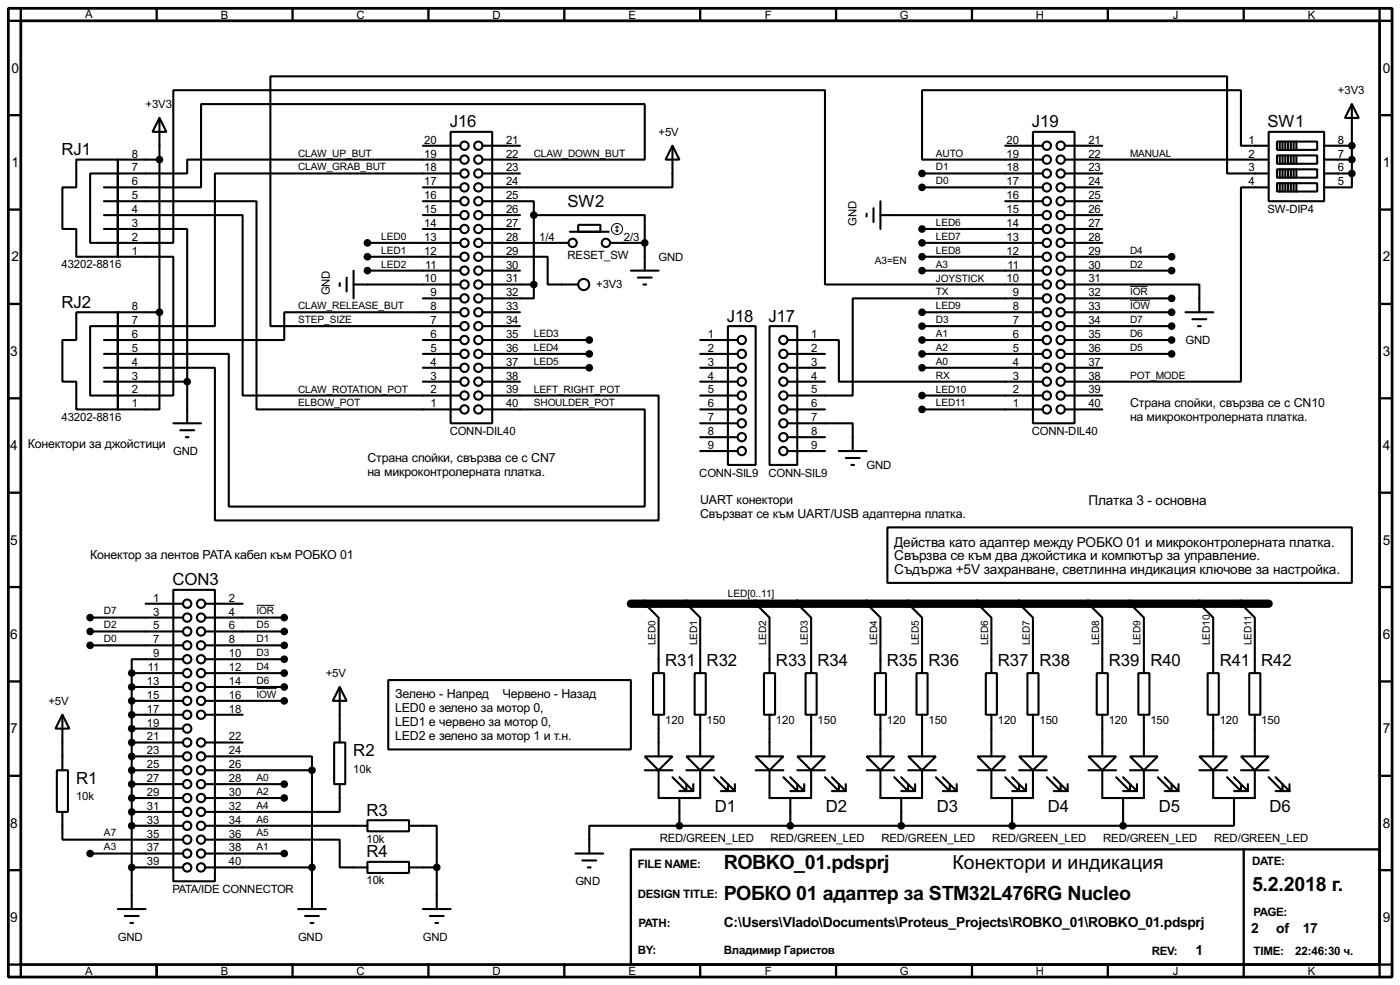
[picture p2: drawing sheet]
<svg xmlns="http://www.w3.org/2000/svg" width="256mm" height="180mm" viewBox="0 0 256 180" stroke-linecap="round" stroke-linejoin="round" font-family="sans-serif">
<path d="M1.5 1.5h253.5v177.3h-253.5zM3.8 3.8h248.9v172.7h-248.9z" fill="none" stroke="#000" stroke-width=".51"/>
<g fill="none" stroke="#000" stroke-width=".42">
<path d="M3.8 1.5v2.3h-2.3M28.7 1.5v2.3M53.6 1.5v2.3M78.5 1.5v2.3M103.4 1.5v2.3M128.3 1.5v2.3M153.2 1.5v2.3M178.1 1.5v2.3M202.9 1.5v2.3M227.8 1.5v2.3M252.7 1.5v2.3h2.3M1.5 21.1h2.3"/>
<path d="M1.5 38.4h2.3M252.7 21.1h2.3M252.7 38.4h2.3M1.5 55.6h2.3M252.7 55.6h2.3M1.5 72.9h2.3M252.7 72.9h2.3M1.5 90.2h2.3M252.7 90.2h2.3M1.5 107.4h2.3M252.7 107.4h2.3M1.5 124.7h2.3"/>
<path d="M252.7 124.7h2.3M1.5 142h2.3M1.5 159.3h2.3M115.6 155.4h137.1v21.1h-137.1zM227.8 155.4v23.4M252.7 142h2.3M252.7 159.3h2.3M1.5 176.5h2.3v2.3M28.7 176.5v2.3M53.6 176.5v2.3M78.5 176.5v2.3M103.4 176.5v2.3"/>
<path d="M128.3 176.5v2.3M153.2 176.5v2.3M178.1 176.5v2.3M202.9 176.5v2.3M255 176.5h-2.3v2.3"/>
</g>
<path d="M115.6 110.5h116.8" fill="none" stroke="#000" stroke-width="1.5"/>
<g fill="none" stroke="#000" stroke-width=".38">
<path d="M247.6 19l1.3 2.6h-2.5zM247.6 19v12.7M14 29.2h7.6v17.8h-7.6v-5.1h-2.6v-7.6h2.6zM16.5 31.7h5.1v12.7h-5.1zM19 36.8h28v38.1h37.3M19 39.4h25.4v33h39.9M29.2 21.6l1.3 2.5h-2.6zM29.2 29.2h-7.6v17.8h10.1v25.4h-10.1M29.2 21.6v35.5M77.5 34.3h6.8M77.5 39.4h6.8M77.5 26.7h6.8"/>
<path d="M77.5 36.8h6.8M82.5 24.1h7.7v53.4h-7.7zM84.3 31.7h-44.9v28h-17.8M84.3 29.2h-50v2.5h-12.7M88.4 36.8h9.4v2.6M88.4 29.2h29.7v-10.2h-81.3v15.3h-17.8M88.4 31.7h6.8M88.4 39.4h6.8M88.4 26.7h6.8M97.8 39.4h20.3v5M97.8 39.4v12.7M123.2 26.7l1.3 2.5h-2.6z"/>
<path d="M123.2 26.7v7.6h-34.8M158.7 39.1v.5M160 38.1v2.5M161.3 39.4h29.7M161.3 36.8v5.1M168.9 31.7h22.1M168.9 34.3h22.1M184.1 26.7h6.9M184.1 36.8h6.9M189.2 24.1h7.6v53.4h-7.6zM195.1 31.7h6.8M195.1 34.3h6.8"/>
<path d="M195.1 29.2h37.3M195.1 39.4h6.8M195.1 26.7h6.8M195.1 36.8h6.8M232.4 24.1h10.2v12.7h-10.2zM232.4 26.7h-5.1v-10.2h-58.4v12.7h22.1M232.4 31.7h-7.6v-17.7h-175.3v45.7h34.8M232.4 34.3h-5.1v35.5h-32.2M233.9 25.9h7.4v1.5h-7.4zM233.9 28.4h7.4v1.6h-7.4zM233.9 31h7.4v1.5h-7.4zM233.9 33.5h7.4v1.6h-7.4z"/>
<path d="M234.4 25.9v1.5M234.4 28.4v1.6M234.4 31v1.5M234.4 33.5v1.6M234.9 25.9v1.5M234.9 28.4v1.6M234.9 31v1.5M234.9 33.5v1.6M235.5 25.9v1.5M235.5 28.4v1.6M235.5 31v1.5M235.5 33.5v1.6"/>
<path d="M236 25.9v1.5M236 28.4v1.6M236 31v1.5M236 33.5v1.6M236.5 25.9v1.5M236.5 28.4v1.6M236.5 31v1.5M236.5 33.5v1.6M237 25.9v1.5M237 28.4v1.6M237 31v1.5M237 33.5v1.6"/>
<path d="M237.5 25.9v1.5M237.5 28.4v1.6M237.5 31v1.5M237.5 33.5v1.6M242.6 31.7h5M242.6 29.2h5M242.6 26.7h5M247.6 31.7v2.6h-5M14 57.1h7.6v17.8h-7.6v-5.1h-2.6v-7.6h2.6zM16.5 59.7h5.1v12.7h-5.1zM19 41.9h15.3v27.9M21.6 44.4h10.1v-27.9h119.4v35.6h39.9"/>
<path d="M21.6 57.1h7.6v17.8h-7.6zM62.2 51.8v.5M63.5 50.8v2.5M64.8 52.1h19.5M64.8 49.5v5.1M67.3 47h17M67.3 49.5h17M67.3 44.4h17M77.5 54.6h6.8M77.5 41.9h6.8M84.3 57.1h-32.2v5.1h-33.1M88.4 47h11.9v5.1h5.6"/>
<path d="M88.4 59.7h6.8M88.4 49.5h6.8M88.4 57.1h6.8M88.4 52.1h9.4M88.4 44.4h15.7M88.4 41.9h6.8M97.8 52.1v2.5h-9.4M104.4 42.4h7.1M105.9 41.1h4.1v1.3h-4.1zM111.8 44.4h6.3M115.6 49.5h5M116.8 50.8h2.6"/>
<path d="M117.9 52.1h.5M118.1 44.4v5.1M133.3 59.7h5.1v25.4h-5.1zM141 59.7h5v25.4h-5zM168.9 59.7h22.1M168.9 47h22.1M168.9 49.5h22.1M168.9 57.1h22.1M168.9 44.4h22.1M168.9 41.9h22.1M191 54.6h-34.8v17.8h-11.9M195.1 52.1h24.6v5"/>
<path d="M195.1 59.7h19.5M195.1 47h19.5M195.1 49.5h19.5M195.1 54.6h19.5M195.1 57.1h19.5M195.1 44.4h6.8M195.1 41.9h6.8M217.2 57.1h5M218.4 58.4h2.6M219.5 59.7h.5M19 64.8h22.9v27.9h76.2v-17.8h-29.7M19 67.3h20.4v27.9h81.2v-22.8h-32.2"/>
<path d="M19 69.8h15.3M31.7 77.5h5.1M33 78.7h2.6M34.3 69.8v7.7M77.5 62.2h6.8M77.5 64.8h6.8M77.5 67.3h6.8M77.5 69.8h6.8M88.4 62.2h19.5M88.4 64.8h19.5M88.4 67.3h19.5M88.4 69.8h6.8"/>
<path d="M128.3 62.2h6.8M128.3 64.8h6.8M128.3 67.3h6.8M128.3 69.8h6.8M128.3 72.4h6.8M128.3 74.9h6.8M128.3 77.5h6.8M144.3 62.2h9.4v7.6h37.3M144.3 77.5h11.9v5M144.3 64.8h6.8M144.3 67.3h6.8M144.3 69.8h6.8"/>
<path d="M144.3 74.9h6.8M168.9 62.2h22.1M168.9 64.8h22.1M168.9 67.3h22.1M168.9 72.4h22.1M168.9 74.9h22.1M195.1 62.2h19.5M195.1 64.8h19.5M195.1 67.3h6.8M195.1 72.4h6.8M195.1 74.9h6.8M34 80h.5"/>
<path d="M128.3 80h6.8M128.3 82.5h6.8M144.3 80h6.8M144.3 82.5h6.8M153.7 82.5h5M154.9 83.8h2.6M156 85.1h.5M162.6 96.5h85v10.2h-85zM16.5 118.1h17M16.5 115.6h17M16.5 113h17M26.7 110.5h6.8"/>
<path d="M31.7 107.9h7.7v53.4h-7.7zM37.6 118.1h14.5M37.6 115.6h14.5M37.6 113h14.5M37.6 110.5h6.8M118.1 110.5l2.5 2.5v10.2M125.7 110.5l2.6 2.5v10.2M138.4 110.5l2.6 2.5v10.2M146 110.5l2.6 2.5v10.2M158.7 110.5l2.6 2.5v10.2M166.4 110.5l2.5 2.5v10.2M179.1 110.5l2.5 2.5v10.2"/>
<path d="M186.7 110.5l2.5 2.5v10.2M199.4 110.5l2.5 2.5v10.2M207 110.5l2.5 2.5v10.2M219.7 110.5l2.5 2.5v10.2M227.3 110.5l2.6 2.5v10.2M11.4 130.8l1.3 2.5h-2.5zM11.4 130.8v10.2M24.1 123.2v43.2M24.1 138.4h9.4M24.1 135.9h9.4M24.1 133.3h9.4M24.1 130.8h9.4"/>
<path d="M24.1 128.3h9.4M24.1 125.7h9.4M24.1 123.2h9.4M33.5 120.6h-9.4v2.6M37.6 138.4h19.5v2.6M37.6 135.9h6.8M37.6 130.8h6.8M37.6 128.3h14.5M37.6 125.7h14.5M37.6 123.2h14.5M37.6 120.6h14.5M61.2 135.9h2v7.6h-2z"/>
<path d="M62.2 125.7l1.3 2.6h-2.5zM62.2 125.7v10.2M71.1 124.5h44.5v12.7h-44.5zM118.1 138.4h5.1l-2.6 2.6zM119.6 123.2h2.1v7.6h-2.1zM120.6 130.8v7.6M125.7 138.4h5.1l-2.5 2.6zM127.3 123.2h2v7.6h-2zM128.3 130.8v7.6M138.4 138.4h5.1l-2.5 2.6zM140 123.2h2v7.6h-2zM141 130.8v7.6"/>
<path d="M146 138.4h5.1l-2.5 2.6zM147.6 123.2h2v7.6h-2zM148.6 130.8v7.6M158.7 138.4h5.1l-2.5 2.6zM160.3 123.2h2v7.6h-2zM161.3 130.8v7.6M166.4 138.4h5l-2.5 2.6zM167.9 123.2h2v7.6h-2zM168.9 130.8v7.6M179.1 138.4h5l-2.5 2.6zM180.6 123.2h2v7.6h-2zM181.6 130.8v7.6"/>
<path d="M186.7 138.4h5.1l-2.6 2.6zM188.2 123.2h2v7.6h-2zM189.2 130.8v7.6M199.4 138.4h5.1l-2.6 2.6zM200.9 123.2h2v7.6h-2zM201.9 130.8v7.6M207 138.4h5.1l-2.6 2.6zM208.5 123.2h2.1v7.6h-2.1zM209.5 130.8v7.6M219.7 138.4h5.1l-2.6 2.6zM221.2 123.2h2.1v7.6h-2.1zM222.2 130.8v7.6"/>
<path d="M227.3 138.4h5.1l-2.5 2.6zM228.9 123.2h2v7.6h-2zM229.9 130.8v7.6M10.4 141h2v7.6h-2zM11.4 148.6v5.1h22.1M16.5 156.2h17M24.1 148.6h9.4M24.1 146h9.4M24.1 143.5h9.4M24.1 141h9.4M24.1 151.1h9.4M24.1 158.7h9.4"/>
<path d="M37.6 153.7h24.6v5h5.1M37.6 146h14.5M37.6 143.5h14.5M37.6 141h19.5M37.6 151.1h29.7M37.6 156.2h14.5M37.6 158.7h19.5M57.1 141v25.4M62.2 143.5v5.1h-24.6M67.3 150.1h7.6v2h-7.6zM67.3 157.7h7.6v2.1h-7.6zM74.9 151.1h5.1v7.6"/>
<path d="M74.9 158.7h5.1M80 158.7v7.7M105.4 156.2h5.1M106.7 157.5h2.5M107.7 158.7h.5M118.1 141h5.1M120.6 141v5h7.7v-5M123.2 142.2l2.5 2.6v-1.3M124.5 151.1h-16.6v5.1M124.5 151.1h81.2M124.5 146v5.1M124.5 144.8h2.5"/>
<path d="M124.5 142.2l2.5 2.6M125.7 141h5.1M127 143.5v1.3M130.8 142.2l2.5 2.6v-1.3M132.1 142.2l2.5 2.6M132.1 144.8h2.5M134.6 143.5v1.3M138.4 141h5.1M141 141v5h7.6v-5M143.5 142.2l2.5 2.6v-1.3M144.8 146v5.1M144.8 144.8h2.5"/>
<path d="M144.8 142.2l2.5 2.6M146 141h5.1M147.3 143.5v1.3M151.1 142.2l2.6 2.6v-1.3M152.4 144.8h2.5M152.4 142.2l2.5 2.6M154.9 143.5v1.3M158.7 141h5.1M161.3 141v5h7.6v-5M163.8 142.2l2.6 2.6v-1.3M165.1 146v5.1M165.1 144.8h2.5"/>
<path d="M165.1 142.2l2.5 2.6M166.4 141h5M167.6 143.5v1.3M171.4 142.2l2.6 2.6v-1.3M172.7 144.8h2.6M172.7 142.2l2.6 2.6M175.3 143.5v1.3M179.1 141h5M181.6 141v5h7.6v-5M184.1 142.2l2.6 2.6v-1.3M185.4 146v5.1M185.4 144.8h2.6"/>
<path d="M185.4 142.2l2.6 2.6M186.7 141h5.1M188 143.5v1.3M191.8 142.2l2.5 2.6v-1.3M193 144.8h2.6M193 142.2l2.6 2.6M195.6 143.5v1.3M199.4 141h5.1M201.9 141v5h7.6v-5M204.5 142.2l2.5 2.6v-1.3M205.7 146v5.1M205.7 144.8h2.6"/>
<path d="M205.7 142.2l2.6 2.6M207 141h5.1M208.3 143.5v1.3M212.1 142.2l2.5 2.6v-1.3M213.4 144.8h2.5M213.4 142.2l2.5 2.6M215.9 143.5v1.3M219.7 141h5.1M222.2 141v5h7.7v-5M224.8 142.2l2.5 2.6v-1.3M226.1 146v5.1h-20.4M226.1 144.8h2.5"/>
<path d="M226.1 142.2l2.5 2.6M227.3 141h5.1M228.6 143.5v1.3M232.4 142.2l2.5 2.6v-1.3M233.7 144.8h2.5M233.7 142.2l2.5 2.6M236.2 143.5v1.3M21.6 166.4h5.1M22.9 167.6h2.5M23.9 168.9h.5M54.6 166.4h5.1M55.9 167.6h2.5"/>
<path d="M56.9 168.9h.5M77.5 166.4h5M78.7 167.6h2.6M79.8 168.9h.5"/>
<circle cx="85.1" cy="36.8" r=".76"/>
<circle cx="85.1" cy="31.8" r=".76"/>
<circle cx="85.1" cy="34.3" r=".76"/>
<circle cx="85.1" cy="26.7" r=".76"/>
<circle cx="85.1" cy="39.4" r=".76"/>
<circle cx="85.1" cy="29.2" r=".76"/>
<circle cx="87.6" cy="39.4" r=".76"/>
<circle cx="87.6" cy="36.8" r=".76"/>
<circle cx="87.6" cy="34.3" r=".76"/>
<circle cx="87.6" cy="31.8" r=".76"/>
<circle cx="87.6" cy="29.2" r=".76"/>
<circle cx="87.6" cy="26.7" r=".76"/>
<circle cx="191.8" cy="31.8" r=".76"/>
<circle cx="191.8" cy="29.2" r=".76"/>
<circle cx="191.8" cy="39.4" r=".76"/>
<circle cx="191.8" cy="36.8" r=".76"/>
<circle cx="191.8" cy="34.3" r=".76"/>
<circle cx="191.8" cy="26.7" r=".76"/>
<circle cx="194.3" cy="39.4" r=".76"/>
<circle cx="194.3" cy="36.8" r=".76"/>
<circle cx="194.3" cy="31.8" r=".76"/>
<circle cx="194.3" cy="34.3" r=".76"/>
<circle cx="194.3" cy="29.2" r=".76"/>
<circle cx="194.3" cy="26.7" r=".76"/>
<circle cx="85.1" cy="54.6" r=".76"/>
<circle cx="85.1" cy="44.5" r=".76"/>
<circle cx="85.1" cy="59.7" r=".76"/>
<circle cx="85.1" cy="52.1" r=".76"/>
<circle cx="85.1" cy="57.2" r=".76"/>
<circle cx="85.1" cy="49.5" r=".76"/>
<circle cx="85.1" cy="47" r=".76"/>
<circle cx="85.1" cy="41.9" r=".76"/>
<circle cx="87.6" cy="49.5" r=".76"/>
<circle cx="87.6" cy="44.5" r=".76"/>
<circle cx="87.6" cy="57.2" r=".76"/>
<circle cx="87.6" cy="52.1" r=".76"/>
<circle cx="87.6" cy="59.7" r=".76"/>
<circle cx="87.6" cy="54.6" r=".76"/>
<circle cx="87.6" cy="47" r=".76"/>
<circle cx="87.6" cy="41.9" r=".76"/>
<circle cx="104.9" cy="44.5" r=".76"/>
<circle cx="106.9" cy="52.1" r="1.02"/>
<circle cx="111" cy="44.5" r=".76"/>
<circle cx="191.8" cy="44.5" r=".76"/>
<circle cx="191.8" cy="57.2" r=".76"/>
<circle cx="191.8" cy="52.1" r=".76"/>
<circle cx="191.8" cy="59.7" r=".76"/>
<circle cx="191.8" cy="54.6" r=".76"/>
<circle cx="191.8" cy="49.5" r=".76"/>
<circle cx="191.8" cy="47" r=".76"/>
<circle cx="191.8" cy="41.9" r=".76"/>
<circle cx="194.3" cy="59.7" r=".76"/>
<circle cx="194.3" cy="57.2" r=".76"/>
<circle cx="194.3" cy="54.6" r=".76"/>
<circle cx="194.3" cy="52.1" r=".76"/>
<circle cx="194.3" cy="49.5" r=".76"/>
<circle cx="194.3" cy="47" r=".76"/>
<circle cx="194.3" cy="44.5" r=".76"/>
<circle cx="194.3" cy="41.9" r=".76"/>
<circle cx="85.1" cy="74.9" r=".76"/>
<circle cx="85.1" cy="67.3" r=".76"/>
<circle cx="85.1" cy="72.4" r=".76"/>
<circle cx="85.1" cy="69.9" r=".76"/>
<circle cx="85.1" cy="64.8" r=".76"/>
<circle cx="85.1" cy="62.2" r=".76"/>
<circle cx="87.6" cy="74.9" r=".76"/>
<circle cx="87.6" cy="67.3" r=".76"/>
<circle cx="87.6" cy="64.8" r=".76"/>
<circle cx="87.6" cy="72.4" r=".76"/>
<circle cx="87.6" cy="69.9" r=".76"/>
<circle cx="87.6" cy="62.2" r=".76"/>
<circle cx="135.9" cy="74.9" r=".76"/>
<circle cx="135.9" cy="62.2" r=".76"/>
<circle cx="135.9" cy="67.3" r=".76"/>
<circle cx="135.9" cy="69.9" r=".76"/>
<circle cx="135.9" cy="72.4" r=".76"/>
<circle cx="135.9" cy="64.8" r=".76"/>
<circle cx="135.9" cy="77.5" r=".76"/>
<circle cx="143.5" cy="62.2" r=".76"/>
<circle cx="143.5" cy="69.9" r=".76"/>
<circle cx="143.5" cy="67.3" r=".76"/>
<circle cx="143.5" cy="64.8" r=".76"/>
<circle cx="143.5" cy="72.4" r=".76"/>
<circle cx="143.5" cy="74.9" r=".76"/>
<circle cx="143.5" cy="77.5" r=".76"/>
<circle cx="191.8" cy="67.3" r=".76"/>
<circle cx="191.8" cy="62.2" r=".76"/>
<circle cx="191.8" cy="74.9" r=".76"/>
<circle cx="191.8" cy="72.4" r=".76"/>
<circle cx="191.8" cy="69.9" r=".76"/>
<circle cx="191.8" cy="64.8" r=".76"/>
<circle cx="194.3" cy="67.3" r=".76"/>
<circle cx="194.3" cy="74.9" r=".76"/>
<circle cx="194.3" cy="72.4" r=".76"/>
<circle cx="194.3" cy="69.9" r=".76"/>
<circle cx="194.3" cy="64.8" r=".76"/>
<circle cx="194.3" cy="62.2" r=".76"/>
<circle cx="135.9" cy="80" r=".76"/>
<circle cx="135.9" cy="82.6" r=".76"/>
<circle cx="143.5" cy="80" r=".76"/>
<circle cx="143.5" cy="82.6" r=".76"/>
<circle cx="34.3" cy="113" r=".76"/>
<circle cx="34.3" cy="110.5" r=".76"/>
<circle cx="34.3" cy="115.6" r=".76"/>
<circle cx="34.3" cy="118.1" r=".76"/>
<circle cx="36.8" cy="115.6" r=".76"/>
<circle cx="36.8" cy="118.1" r=".76"/>
<circle cx="36.8" cy="110.5" r=".76"/>
<circle cx="36.8" cy="113" r=".76"/>
<circle cx="34.3" cy="120.7" r=".76"/>
<circle cx="34.3" cy="128.3" r=".76"/>
<circle cx="34.3" cy="133.4" r=".76"/>
<circle cx="34.3" cy="135.9" r=".76"/>
<circle cx="34.3" cy="123.2" r=".76"/>
<circle cx="34.3" cy="138.4" r=".76"/>
<circle cx="34.3" cy="130.8" r=".76"/>
<circle cx="34.3" cy="125.7" r=".76"/>
<circle cx="36.8" cy="123.2" r=".76"/>
<circle cx="36.8" cy="135.9" r=".76"/>
<circle cx="36.8" cy="125.7" r=".76"/>
<circle cx="36.8" cy="128.3" r=".76"/>
<circle cx="36.8" cy="120.7" r=".76"/>
<circle cx="36.8" cy="130.8" r=".76"/>
<circle cx="36.8" cy="138.4" r=".76"/>
<circle cx="34.3" cy="153.7" r=".76"/>
<circle cx="34.3" cy="141" r=".76"/>
<circle cx="34.3" cy="151.1" r=".76"/>
<circle cx="34.3" cy="156.2" r=".76"/>
<circle cx="34.3" cy="158.8" r=".76"/>
<circle cx="34.3" cy="143.5" r=".76"/>
<circle cx="34.3" cy="146.1" r=".76"/>
<circle cx="34.3" cy="148.6" r=".76"/>
<circle cx="36.8" cy="153.7" r=".76"/>
<circle cx="36.8" cy="141" r=".76"/>
<circle cx="36.8" cy="143.5" r=".76"/>
<circle cx="36.8" cy="151.1" r=".76"/>
<circle cx="36.8" cy="156.2" r=".76"/>
<circle cx="36.8" cy="158.8" r=".76"/>
<circle cx="36.8" cy="146.1" r=".76"/>
<circle cx="36.8" cy="148.6" r=".76"/>
</g>
<g fill="none" stroke="#000" stroke-width=".18">
<path d="M112.8 42.2l.2 .2M113 41.4v1M113 41.4l-.2 .3M113 41.4l.3 .3M113.3 42.2l-.3 .2M207 52.4h3.2M207 54.9h3.7M47 110.8h3.2M47 126h3.7"/>
<circle cx="113" cy="41.9" r="1.02"/>
</g>
<g fill="#000" stroke="#000" stroke-width=".38">
<circle cx="29.2" cy="29.2" r=".51"/>
<circle cx="97.8" cy="39.4" r=".51"/>
<circle cx="168.9" cy="31.7" r=".51"/>
<circle cx="168.9" cy="34.3" r=".51"/>
<circle cx="247.6" cy="31.7" r=".51"/>
<circle cx="247.6" cy="29.2" r=".51"/>
<circle cx="247.6" cy="26.7" r=".51"/>
<circle cx="29.2" cy="57.1" r=".51"/>
<circle cx="67.3" cy="49.5" r=".51"/>
<circle cx="67.3" cy="44.4" r=".51"/>
<circle cx="67.3" cy="47" r=".51"/>
<circle cx="97.8" cy="52.1" r=".51"/>
<circle cx="118.1" cy="44.4" r=".51"/>
<circle cx="168.9" cy="57.1" r=".51"/>
<circle cx="168.9" cy="44.4" r=".51"/>
<circle cx="168.9" cy="59.7" r=".51"/>
<circle cx="168.9" cy="47" r=".51"/>
<circle cx="168.9" cy="49.5" r=".51"/>
<circle cx="168.9" cy="41.9" r=".51"/>
<circle cx="214.6" cy="49.5" r=".51"/>
<circle cx="214.6" cy="47" r=".51"/>
<circle cx="214.6" cy="54.6" r=".51"/>
<circle cx="214.6" cy="57.1" r=".51"/>
<circle cx="214.6" cy="59.7" r=".51"/>
<circle cx="34.3" cy="69.8" r=".51"/>
<circle cx="107.9" cy="64.8" r=".51"/>
<circle cx="107.9" cy="67.3" r=".51"/>
<circle cx="107.9" cy="62.2" r=".51"/>
<circle cx="168.9" cy="74.9" r=".51"/>
<circle cx="168.9" cy="64.8" r=".51"/>
<circle cx="168.9" cy="72.4" r=".51"/>
<circle cx="168.9" cy="62.2" r=".51"/>
<circle cx="168.9" cy="67.3" r=".51"/>
<circle cx="214.6" cy="64.8" r=".51"/>
<circle cx="214.6" cy="62.2" r=".51"/>
<circle cx="16.5" cy="115.6" r=".51"/>
<circle cx="16.5" cy="113" r=".51"/>
<circle cx="16.5" cy="118.1" r=".51"/>
<circle cx="52.1" cy="115.6" r=".51"/>
<circle cx="52.1" cy="118.1" r=".51"/>
<circle cx="52.1" cy="113" r=".51"/>
<circle cx="24.1" cy="133.3" r=".51"/>
<circle cx="24.1" cy="135.9" r=".51"/>
<circle cx="24.1" cy="128.3" r=".51"/>
<circle cx="24.1" cy="123.2" r=".51"/>
<circle cx="24.1" cy="130.8" r=".51"/>
<circle cx="24.1" cy="125.7" r=".51"/>
<circle cx="24.1" cy="138.4" r=".51"/>
<circle cx="52.1" cy="123.2" r=".51"/>
<circle cx="52.1" cy="120.6" r=".51"/>
<circle cx="52.1" cy="125.7" r=".51"/>
<circle cx="52.1" cy="128.3" r=".51"/>
<circle cx="16.5" cy="156.2" r=".51"/>
<circle cx="24.1" cy="141" r=".51"/>
<circle cx="24.1" cy="158.7" r=".51"/>
<circle cx="24.1" cy="146" r=".51"/>
<circle cx="24.1" cy="148.6" r=".51"/>
<circle cx="24.1" cy="143.5" r=".51"/>
<circle cx="24.1" cy="151.1" r=".51"/>
<circle cx="52.1" cy="143.5" r=".51"/>
<circle cx="52.1" cy="156.2" r=".51"/>
<circle cx="52.1" cy="146" r=".51"/>
<circle cx="57.1" cy="141" r=".51"/>
<circle cx="57.1" cy="158.7" r=".51"/>
<circle cx="80" cy="158.7" r=".51"/>
<circle cx="124.5" cy="151.1" r=".51"/>
<circle cx="144.8" cy="151.1" r=".51"/>
<circle cx="165.1" cy="151.1" r=".51"/>
<circle cx="185.4" cy="151.1" r=".51"/>
<circle cx="205.7" cy="151.1" r=".51"/>
</g>
<g font-size="4">
<text x="132.6" y="159">ROBKO_01.pdsprj</text>
<text x="174.5" y="159">Конектори и индикация</text>
<text x="132.6" y="164.8">РОБКО 01 адаптер за STM32L476RG Nucleo</text>
<text x="229.4" y="163.1">5.2.2018 г.</text>
</g>
<g font-size="3.4">
<text x="82.4" y="23.3">J16</text>
<text x="189" y="23.3">J19</text>
<text x="232.2" y="23.3">SW1</text>
<text x="11.3" y="28.4">RJ1</text>
<text x="104" y="37.8">SW2</text>
<text x="11.3" y="56.3">RJ2</text>
<text x="133.1" y="58.9">J18</text>
<text x="140.8" y="58.9">J17</text>
<text x="31.6" y="107.1">CON3</text>
<text x="121.9" y="121.9">R31</text>
<text x="129.5" y="121.9">R32</text>
<text x="142.2" y="121.9">R33</text>
<text x="149.8" y="121.9">R34</text>
<text x="162.5" y="121.9">R35</text>
<text x="170.1" y="121.9">R36</text>
<text x="182.8" y="121.9">R37</text>
<text x="190.4" y="121.9">R38</text>
<text x="203.1" y="121.9">R39</text>
<text x="210.7" y="121.9">R40</text>
<text x="223.4" y="121.9">R41</text>
<text x="231.1" y="121.9">R42</text>
<text x="13.9" y="143.5">R1</text>
<text x="64.7" y="138.4">R2</text>
<text x="67.1" y="149.3">R3</text>
<text x="131" y="148.6">D1</text>
<text x="151.3" y="148.6">D2</text>
<text x="171.6" y="148.6">D3</text>
<text x="191.9" y="148.6">D4</text>
<text x="212.3" y="148.6">D5</text>
<text x="232.6" y="148.6">D6</text>
<text x="67.1" y="156.9">R4</text>
</g>
<g font-size="2.8">
<text x="2.1" y="13.3">0</text>
<text x="253.3" y="13.3">0</text>
<text x="2.1" y="30.6">1</text>
<text x="253.3" y="30.6">1</text>
<text x="2.1" y="47.8">2</text>
<text x="253.3" y="47.8">2</text>
<text x="1.9" y="65.1">3</text>
<text x="253.3" y="65.1">3</text>
<text x="1.9" y="82.4">4</text>
<text x="253.3" y="82.4">4</text>
<text x="199.4" y="92.4">Платка 3 - основна</text>
<text x="1.9" y="99.7">5</text>
<text x="163.8" y="100">Действа като адаптер между РОБКО 01 и микроконтролерната платка.</text>
<text x="253.3" y="99.7">5</text>
<text x="163.8" y="102.6">Свързва се към два джойстика и компютър за управление.</text>
<text x="163.8" y="105.1">Съдържа +5V захранване, светлинна индикация ключове за настройка.</text>
<text x="1.9" y="116.9">6</text>
<text x="253.3" y="116.9">6</text>
<text x="1.9" y="134.2">7</text>
<text x="253.3" y="134.2">7</text>
<text x="1.9" y="151.5">8</text>
<text x="253.3" y="151.5">8</text>
<text x="1.9" y="168.7">9</text>
<text x="132.6" y="169.7">C:\Users\Vlado\Documents\Proteus_Projects\ROBKO_01\ROBKO_01.pdsprj</text>
<text x="229.2" y="170.7">2</text>
<text x="233.8" y="170.7">of</text>
<text x="238.7" y="170.7">17</text>
<text x="253.3" y="168.7">9</text>
<text x="219" y="174.8">1</text>
</g>
<g font-size="2.5">
<text x="207" y="74.4">Страна спойки, свързва се с CN10</text>
<text x="207" y="77">на микроконтролерната платка.</text>
<text x="5.1" y="82">Конектори за джойстици</text>
<text x="67.3" y="84.6">Страна спойки, свързва се с CN7</text>
<text x="67.3" y="87.1">на микроконтролерната платка.</text>
<text x="128.3" y="92.2">UART конектори</text>
<text x="128.3" y="94.7">Свързват се към UART/USB адаптерна платка.</text>
<text x="16.5" y="102.4">Конектор за лентов PATA кабел към РОБКО 01</text>
<text x="72.4" y="127.8">Зелено - Напред</text>
<text x="72.4" y="130.3">LED0 е зелено за мотор 0,</text>
<text x="92.1" y="127.8">Червено - Назад</text>
<text x="72.4" y="132.8">LED1 е червено за мотор 0,</text>
<text x="72.4" y="135.4">LED2 е зелено за мотор 1 и т.н.</text>
</g>
<g font-size="2.4">
<text x="116.8" y="158.8">FILE NAME:</text>
<text x="229.4" y="158.3">DATE:</text>
<text x="116.8" y="164.3">DESIGN TITLE:</text>
<text x="229.6" y="167.7">PAGE:</text>
<text x="117" y="169.6">PATH:</text>
<text x="116.8" y="174.6">BY:</text>
<text x="132.6" y="174.6">Владимир Гаристов</text>
<text x="211" y="174.7">REV:</text>
<text x="229.6" y="174.7">TIME:</text>
<text x="237.3" y="174.7">22:46:30 ч.</text>
</g>
<g font-size="2.3">
<text x="15.6" y="3.3">A</text>
<text x="40.5" y="3.5">B</text>
<text x="65.3" y="3.5">C</text>
<text x="90.2" y="3.5">D</text>
<text x="115.1" y="3.5">E</text>
<text x="140.1" y="3.5">F</text>
<text x="164.8" y="3.5">G</text>
<text x="189.8" y="3.5">H</text>
<text x="214.9" y="3.5">J</text>
<text x="239.6" y="3.5">K</text>
<text x="245.1" y="17.2">+3V3</text>
<text x="26.7" y="19.8">+3V3</text>
<text x="24.1" y="28.8">8</text>
<text x="77.7" y="28.8">19</text>
<text x="77.7" y="26.3">20</text>
<text x="92.7" y="28.8">22</text>
<text x="92.7" y="26.3">21</text>
<text x="120.6" y="24.8">+5V</text>
<text x="184.4" y="28.8">19</text>
<text x="184.4" y="26.3">20</text>
<text x="199.4" y="28.8">22</text>
<text x="199.4" y="26.3">21</text>
<text x="228.7" y="26.3">1</text>
<text x="228.7" y="28.8">2</text>
<text x="245.1" y="26.3">8</text>
<text x="245.1" y="28.8">7</text>
<text x="24.1" y="33.9">6</text>
<text x="24.1" y="31.4">7</text>
<text x="77.7" y="33.9">17</text>
<text x="77.7" y="31.4">18</text>
<text x="92.7" y="33.9">24</text>
<text x="92.7" y="31.4">23</text>
<text x="184.4" y="33.9">17</text>
<text x="184.4" y="31.4">18</text>
<text x="199.4" y="33.9">24</text>
<text x="199.4" y="31.4">23</text>
<text x="228.7" y="31.4">3</text>
<text x="228.7" y="33.9">4</text>
<text x="245.1" y="31.4">6</text>
<text x="245.1" y="33.9">5</text>
<text x="24.1" y="41.5">3</text>
<text x="24.1" y="39">4</text>
<text x="24.1" y="36.4">5</text>
<text x="77.7" y="41.5">14</text>
<text x="77.7" y="39">15</text>
<text x="77.7" y="36.4">16</text>
<text x="92.7" y="41.5">27</text>
<text x="92.7" y="39">26</text>
<text x="92.7" y="36.4">25</text>
<text x="156.9" y="41.4" transform="rotate(-90 156.9 41.4)">GND</text>
<text x="184.4" y="41.5">14</text>
<text x="184.4" y="39">15</text>
<text x="184.4" y="36.4">16</text>
<text x="199.4" y="41.5">27</text>
<text x="199.4" y="39">26</text>
<text x="199.4" y="36.4">25</text>
<text x="232.2" y="38.9">SW-DIP4</text>
<text x="24.1" y="46.6">1</text>
<text x="24.1" y="44.1">2</text>
<text x="77.7" y="46.6">12</text>
<text x="77.7" y="44.1">13</text>
<text x="92.7" y="46.6">29</text>
<text x="92.7" y="44.1">28</text>
<text x="98.8" y="44.1">1/4</text>
<text x="104" y="47.3">RESET_SW</text>
<text x="114.3" y="44.1">2/3</text>
<text x="120.6" y="47.7">GND</text>
<text x="184.4" y="46.6">12</text>
<text x="184.4" y="44.1">13</text>
<text x="199.4" y="46.6">29</text>
<text x="199.4" y="44.1">28</text>
<text x="11.3" y="49.1">43202-8816</text>
<text x="77.7" y="51.7">10</text>
<text x="77.9" y="49.1">11</text>
<text x="92.7" y="51.7">31</text>
<text x="92.7" y="49.1">30</text>
<text x="109.2" y="52.8">+3V3</text>
<text x="184.4" y="51.7">10</text>
<text x="184.6" y="49.1">11</text>
<text x="199.4" y="51.7">31</text>
<text x="199.4" y="49.1">30</text>
<text x="24.1" y="59.3">7</text>
<text x="24.1" y="56.8">8</text>
<text x="60.4" y="54.1" transform="rotate(-90 60.4 54.1)">GND</text>
<text x="78.9" y="59.3">7</text>
<text x="78.9" y="56.8">8</text>
<text x="78.9" y="54.2">9</text>
<text x="92.7" y="59.3">34</text>
<text x="92.7" y="56.8">33</text>
<text x="92.7" y="54.2">32</text>
<text x="185.5" y="59.3">7</text>
<text x="185.5" y="56.8">8</text>
<text x="185.5" y="54.2">9</text>
<text x="199.4" y="59.3">34</text>
<text x="199.4" y="56.8">33</text>
<text x="199.4" y="54.2">32</text>
<text x="24.1" y="64.4">5</text>
<text x="24.1" y="61.8">6</text>
<text x="78.9" y="64.4">5</text>
<text x="78.9" y="61.8">6</text>
<text x="92.7" y="64.4">36</text>
<text x="92.7" y="61.8">35</text>
<text x="129.7" y="61.8">1</text>
<text x="129.7" y="64.4">2</text>
<text x="148.6" y="61.8">1</text>
<text x="148.6" y="64.4">2</text>
<text x="185.5" y="64.4">5</text>
<text x="185.5" y="61.8">6</text>
<text x="199.4" y="64.4">36</text>
<text x="199.4" y="61.8">35</text>
<text x="217.2" y="62.9">GND</text>
<text x="24.1" y="69.5">3</text>
<text x="24.1" y="66.9">4</text>
<text x="78.9" y="69.5">3</text>
<text x="78.9" y="66.9">4</text>
<text x="92.7" y="69.5">38</text>
<text x="92.7" y="66.9">37</text>
<text x="129.7" y="66.9">3</text>
<text x="129.7" y="69.5">4</text>
<text x="148.6" y="66.9">3</text>
<text x="148.6" y="69.5">4</text>
<text x="185.5" y="69.5">3</text>
<text x="185.5" y="66.9">4</text>
<text x="199.4" y="69.5">38</text>
<text x="199.4" y="66.9">37</text>
<text x="11.3" y="77">43202-8816</text>
<text x="24.1" y="74.5">1</text>
<text x="24.1" y="72">2</text>
<text x="78.9" y="74.5">1</text>
<text x="78.9" y="72">2</text>
<text x="92.7" y="74.5">40</text>
<text x="92.7" y="72">39</text>
<text x="129.7" y="72">5</text>
<text x="129.7" y="74.5">6</text>
<text x="129.7" y="77.1">7</text>
<text x="148.6" y="72">5</text>
<text x="148.6" y="74.5">6</text>
<text x="148.6" y="77.1">7</text>
<text x="185.5" y="74.5">1</text>
<text x="185.5" y="72">2</text>
<text x="199.4" y="74.5">40</text>
<text x="199.4" y="72">39</text>
<text x="31.7" y="83.3">GND</text>
<text x="82.4" y="79.6">CONN-DIL40</text>
<text x="129.7" y="79.6">8</text>
<text x="129.7" y="82.2">9</text>
<text x="148.6" y="79.6">8</text>
<text x="148.6" y="82.2">9</text>
<text x="189" y="79.6">CONN-DIL40</text>
<text x="128.1" y="87.2">CONN-SIL9</text>
<text x="140.8" y="87.2">CONN-SIL9</text>
<text x="158.7" y="85.8">GND</text>
<text x="28.1" y="110.1">1</text>
<text x="28.1" y="112.6">3</text>
<text x="41.9" y="110.1">2</text>
<text x="41.9" y="112.6">4</text>
<text x="28.1" y="115.2">5</text>
<text x="28.1" y="117.7">7</text>
<text x="41.9" y="115.2">6</text>
<text x="41.9" y="117.7">8</text>
<text x="26.9" y="125.3">13</text>
<text x="27.1" y="122.8">11</text>
<text x="28.1" y="120.3">9</text>
<text x="41.9" y="120.3">10</text>
<text x="41.9" y="122.8">12</text>
<text x="41.9" y="125.3">14</text>
<text x="59.7" y="123.9">+5V</text>
<text x="8.9" y="129">+5V</text>
<text x="26.9" y="127.9">15</text>
<text x="26.9" y="130.4">17</text>
<text x="41.9" y="127.9">16</text>
<text x="41.9" y="130.4">18</text>
<text x="26.9" y="133">19</text>
<text x="26.9" y="135.5">21</text>
<text x="41.9" y="135.5">22</text>
<text x="121.9" y="132.5">120</text>
<text x="129.5" y="132.5">150</text>
<text x="142.2" y="132.5">120</text>
<text x="149.8" y="132.5">150</text>
<text x="162.5" y="132.5">120</text>
<text x="170.1" y="132.5">150</text>
<text x="182.8" y="132.5">120</text>
<text x="190.4" y="132.5">150</text>
<text x="203.1" y="132.5">120</text>
<text x="210.7" y="132.5">150</text>
<text x="223.4" y="132.5">120</text>
<text x="231.1" y="132.5">150</text>
<text x="26.9" y="138">23</text>
<text x="26.9" y="140.6">25</text>
<text x="26.9" y="143.1">27</text>
<text x="41.9" y="138">24</text>
<text x="41.9" y="140.6">26</text>
<text x="41.9" y="143.1">28</text>
<text x="64.7" y="141.4">10k</text>
<text x="13.9" y="146.5">10k</text>
<text x="26.9" y="145.7">29</text>
<text x="26.9" y="148.2">31</text>
<text x="41.9" y="145.7">30</text>
<text x="41.9" y="148.2">32</text>
<text x="26.9" y="150.7">33</text>
<text x="26.9" y="153.3">35</text>
<text x="26.9" y="155.8">37</text>
<text x="41.9" y="150.7">34</text>
<text x="41.9" y="153.3">36</text>
<text x="41.9" y="155.8">38</text>
<text x="67.1" y="154.2">10k</text>
<text x="120.9" y="154.1">RED/GREEN_LED</text>
<text x="141.1" y="154.1">RED/GREEN_LED</text>
<text x="161.5" y="154.1">RED/GREEN_LED</text>
<text x="181.8" y="154.1">RED/GREEN_LED</text>
<text x="202.1" y="154.1">RED/GREEN_LED</text>
<text x="222.4" y="154.1">RED/GREEN_LED</text>
<text x="26.9" y="158.4">39</text>
<text x="41.9" y="158.4">40</text>
<text x="67.1" y="161.8">10k</text>
<text x="31.6" y="163.4">PATA/IDE CONNECTOR</text>
<text x="105.4" y="162">GND</text>
<text x="21.6" y="172.2">GND</text>
<text x="54.6" y="172.2">GND</text>
<text x="77.5" y="172.2">GND</text>
<text x="15.6" y="178.5">A</text>
<text x="40.5" y="178.5">B</text>
<text x="65.3" y="178.5">C</text>
<text x="90.2" y="178.5">D</text>
<text x="115.1" y="178.5">E</text>
<text x="140.1" y="178.5">F</text>
<text x="164.8" y="178.5">G</text>
<text x="189.8" y="178.5">H</text>
<text x="214.9" y="178.5">J</text>
<text x="239.6" y="178.5">K</text>
</g>
<g font-size="2.1">
<text x="54.6" y="28.7">CLAW_UP_BUT</text>
<text x="97.8" y="28.7">CLAW_DOWN_BUT</text>
<text x="171.4" y="28.7">AUTO</text>
<text x="207" y="28.7">MANUAL</text>
<text x="54.6" y="31.2">CLAW_GRAB_BUT</text>
<text x="171.4" y="31.2">D1</text>
<text x="171.4" y="33.7">D0</text>
<text x="171.4" y="41.4">LED6</text>
<text x="69.8" y="46.4">LED1</text>
<text x="69.8" y="43.9">LED0</text>
<text x="171.4" y="46.4">LED8</text>
<text x="171.4" y="43.9">LED7</text>
<text x="207" y="46.4">D4</text>
<text x="69.8" y="49">LED2</text>
<text x="160.3" y="48.4">A3=EN</text>
<text x="171.4" y="51.5">JOYSTICK</text>
<text x="171.4" y="49">A3</text>
<text x="207" y="49">D2</text>
<text x="54.6" y="56.6">CLAW_RELEASE_BUT</text>
<text x="54.6" y="59.1">STEP_SIZE</text>
<text x="171.4" y="59.1">D3</text>
<text x="171.4" y="54.1">TX</text>
<text x="171.4" y="56.6">LED9</text>
<text x="207" y="54.1">IOR</text>
<text x="207" y="56.6">IOW</text>
<text x="207" y="59.1">D7</text>
<text x="97.8" y="64.2">LED4</text>
<text x="97.8" y="61.7">LED3</text>
<text x="171.4" y="61.7">A1</text>
<text x="171.4" y="64.2">A2</text>
<text x="207" y="61.7">D6</text>
<text x="207" y="64.2">D5</text>
<text x="54.6" y="71.8">CLAW_ROTATION_POT</text>
<text x="97.8" y="71.8">LEFT_RIGHT_POT</text>
<text x="97.8" y="66.8">LED5</text>
<text x="171.4" y="66.8">A0</text>
<text x="171.4" y="69.3">RX</text>
<text x="171.4" y="71.8">LED10</text>
<text x="207" y="69.3">POT_MODE</text>
<text x="54.6" y="74.4">ELBOW_POT</text>
<text x="97.8" y="74.4">SHOULDER_POT</text>
<text x="171.4" y="74.4">LED11</text>
<text x="19" y="112.4">D7</text>
<text x="47" y="112.4">IOR</text>
<text x="133.3" y="109.3">LED[0..11]</text>
<text x="19" y="115">D2</text>
<text x="19" y="117.5">D0</text>
<text x="47" y="117.5">D1</text>
<text x="47" y="115">D5</text>
<text x="120.1" y="118.1" transform="rotate(-90 120.1 118.1)">LED0</text>
<text x="127.7" y="118.1" transform="rotate(-90 127.7 118.1)">LED1</text>
<text x="140.4" y="118.1" transform="rotate(-90 140.4 118.1)">LED2</text>
<text x="148" y="118.1" transform="rotate(-90 148 118.1)">LED3</text>
<text x="160.7" y="118.1" transform="rotate(-90 160.7 118.1)">LED4</text>
<text x="168.3" y="118.1" transform="rotate(-90 168.3 118.1)">LED5</text>
<text x="181" y="118.1" transform="rotate(-90 181 118.1)">LED6</text>
<text x="188.6" y="118.1" transform="rotate(-90 188.6 118.1)">LED7</text>
<text x="201.3" y="118.1" transform="rotate(-90 201.3 118.1)">LED8</text>
<text x="209" y="118.1" transform="rotate(-90 209 118.1)">LED9</text>
<text x="221.7" y="118.1" transform="rotate(-90 221.7 118.1)">LED10</text>
<text x="229.3" y="118.1" transform="rotate(-90 229.3 118.1)">LED11</text>
<text x="47" y="125.1">D6</text>
<text x="47" y="122.6">D4</text>
<text x="47" y="120.1">D3</text>
<text x="47" y="127.7">IOW</text>
<text x="47" y="142.9">A0</text>
<text x="47" y="145.5">A2</text>
<text x="47" y="148">A4</text>
<text x="19" y="155.6">A3</text>
<text x="19" y="153.1">A7</text>
<text x="47" y="155.6">A1</text>
<text x="47" y="150.5">A6</text>
<text x="47" y="153.1">A5</text>
</g>
</svg>
